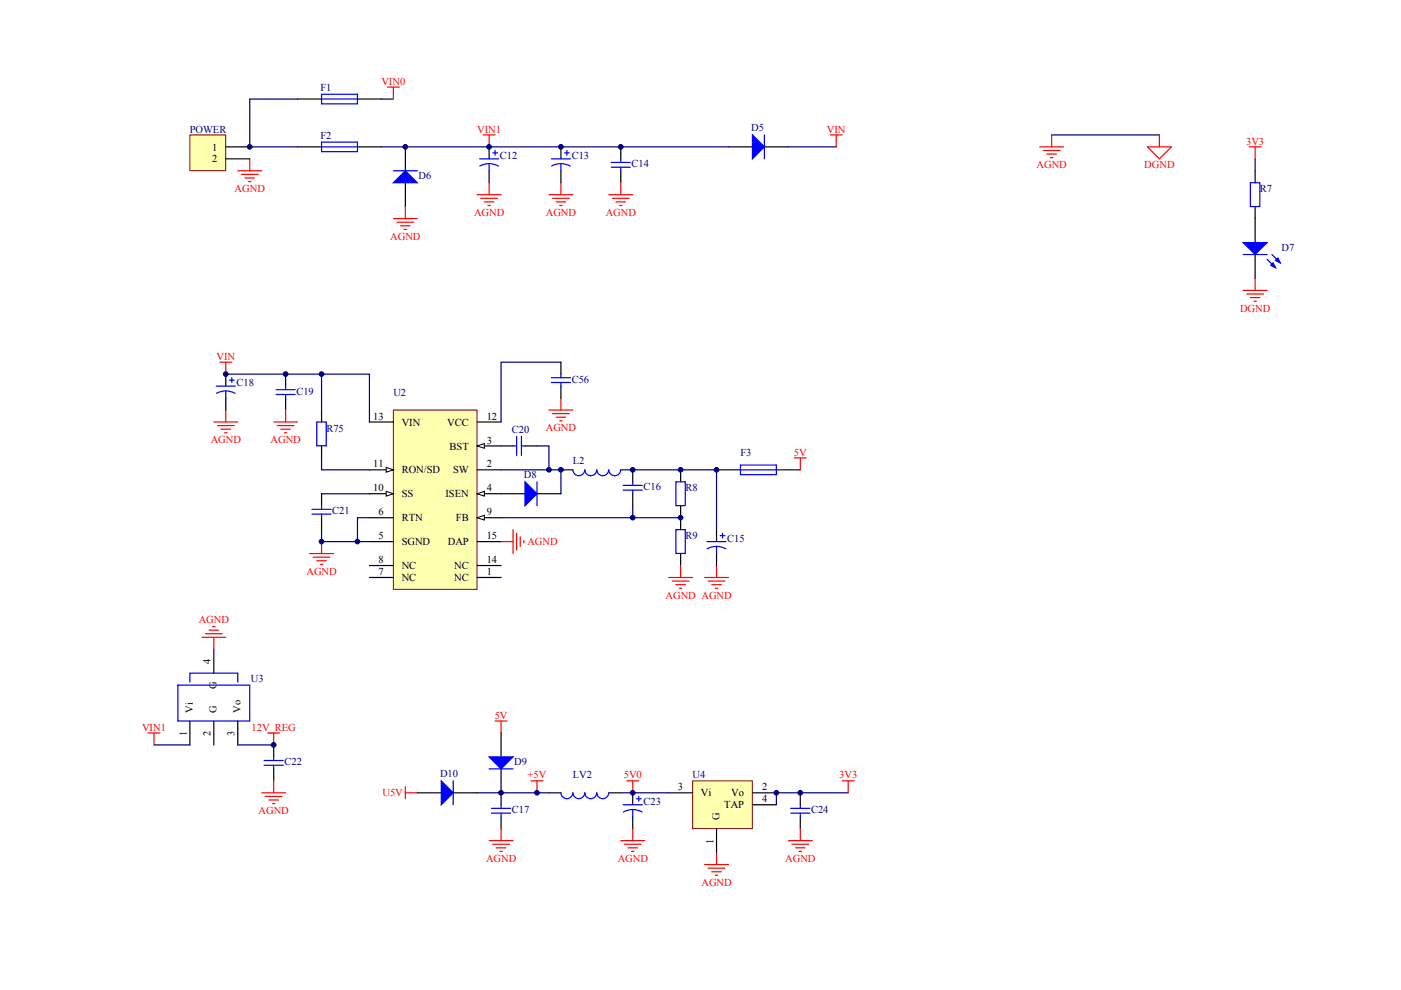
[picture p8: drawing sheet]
<svg xmlns="http://www.w3.org/2000/svg" width="297mm" height="210mm" viewBox="0 0 297 210" stroke-linecap="round" stroke-linejoin="round" font-family="sans-serif">
<path d="M63.1 31.1h5.1M75.8 31.1h5.1M85.9 31.1v5.1M85.9 38.7v5.1M103.7 31.1v2.6M103.7 36.2v2.5M131.6 31.1v2.6M131.6 36.2v2.5M154.5 31.1h5M162.1 31.1h5M266.1 46.4v5M266.1 54v5" fill="none" stroke="#000" stroke-width=".25"/>
<g fill="none" stroke="#00f" stroke-width=".25">
<path d="M68.2 30.1h7.6v2.1h-7.6zM68.2 31.1h7.6M83.4 36.2h5.1M101.7 33.7h4M103.7 34.7l.8 .1 1.2 .4M103.7 34.7l-.8 .1-1.2 .4M103.7 34.7v1.5M104.5 32.4h1M105 31.9v1M129.6 34.4h4M129.6 35.5h4M131.6 33.7v.7"/>
<path d="M131.6 35.5v.7M162.1 28.6v5.1M263.6 54h5.1M268.7 55l1.7 1.8M269.7 54l1.7 1.7"/>
</g>
<g fill="#00f" stroke="#00f" stroke-width=".25">
<path d="M83.4 38.7l2.5-2.5 2.6 2.5z"/>
<path d="M159.5 28.6l2.6 2.5-2.6 2.6z"/>
<path d="M263.6 51.4h5.1l-2.6 2.6z"/>
<path d="M269.4 56.2l.5-.5 .5 1.1z"/>
<path d="M270.4 55.2l.5-.5 .5 1z"/>
</g>
<g fill="none" stroke="#f00" stroke-width=".25">
<path d="M50.4 36.2h5.1M51.2 37h3.5M51.9 37.7h2.1M52.7 38.5h.5M52.9 33.7v2.5M118.9 38.7v2.6M131.6 38.7v2.6M176 28.6h2.6M177.3 28.6v2.5M220.4 31.1h5.1M221.2 31.9h3.5M222 32.7h2"/>
<path d="M222.7 33.4h.5M223 28.6v2.5M243.3 31.1h5.1l-2.6 2.6zM245.8 28.6v2.5M264.8 31.1h2.6M266.1 31.1v2.6M83.4 46.4h5.1M84.2 47.1h3.5M84.9 47.9h2.1M85.7 48.6h.5M85.9 43.8v2.6M116.4 41.3h5.1"/>
<path d="M117.2 42h3.5M117.9 42.8h2M118.7 43.6h.5M129.1 41.3h5.1M129.8 42h3.6M130.6 42.8h2M131.4 43.6h.5M266.1 59v2.6M263.6 61.6h5.1M264.3 62.3h3.6M265.1 63.1h2M265.9 63.9h.5"/>
</g>
<path d="M223 28.6h22.8M266.1 33.7v2.5" fill="none" stroke="#000080" stroke-width=".25"/>
<path d="M40.3 28.6h7.5v7.6h-7.5z" fill="#ffffb0" stroke="#800000" stroke-width=".21"/>
<g fill="none" stroke="#000" stroke-width=".25">
<path d="M47.9 31.1h5M47.9 33.7h5M63.1 21h5.1M75.8 21h5.1M118.9 31.1v2.6M118.9 36.2v2.5M266.1 36.2v2.5M266.1 43.8v2.6M47.9 79.3v2.6M60.6 79.3v2.6M47.9 84.4v2.5M60.6 84.4v2.5"/>
<path d="M106.2 94.5h2.6M111.3 94.5h2.6M118.9 99.6h2.6M131.6 99.6h2.6v2.6M144.3 99.6v2.6M151.9 99.6h5.1M164.6 99.6h5.1M68.2 104.7v2.5M68.2 109.8v2.5M106.2 104.7h5.1M113.9 104.7h5M134.2 104.7v2.5"/>
<path d="M144.3 107.2v5.1M144.3 117.4v2.5M151.9 112.3v2.5M151.9 117.4v2.5M106.2 168.1v2.5M106.2 173.2v2.5M116.4 168.1h2.5M129.1 168.1h2.5M169.7 168.1v2.5M169.7 173.2v2.5"/>
</g>
<g fill="none" stroke="#00f" stroke-width=".25">
<path d="M68.2 20h7.6v2h-7.6zM68.2 21h7.6M116.9 33.7h4.1M118.9 34.7l.8 .1 1.2 .4M118.9 34.7l-.8 .1-1.1 .4M118.9 34.7v1.5M119.7 32.4h1M120.2 31.9v1M265.1 38.7h2v5.1h-2zM45.8 81.9h4.1M47.9 82.9l1.2 .2 .7 .3M47.9 82.9l-1.2 .2-.8 .3"/>
<path d="M47.9 82.9v1.5M48.6 80.6h1.1M49.1 80.1v1M58.5 82.6h4.1M58.5 83.6h4.1M60.6 81.9v.7M60.6 83.6v.8M108.8 94.5h.7M109.5 92.5v4.1M110.6 92.5v4.1M110.6 94.5h.7M131.6 99.6a1.26 1.26 0 0 1-1.3 1.3 1.26 1.26 0 0 1-1.2-1.3 1.27 1.27 0 0 1-1.3 1.3 1.27 1.27 0 0 1-1.3-1.3 1.27 1.27 0 0 1-1.2 1.3 1.27 1.27 0 0 1-1.3-1.3 1.27 1.27 0 0 1-1.3 1.3 1.27 1.27 0 0 1-1.2-1.3"/>
<path d="M157 98.6h7.6v2h-7.6zM157 99.6h7.6M66.1 108h4.1M66.1 109h4.1M68.2 107.2v.8M68.2 109v.8M113.9 102.2v5M132.1 102.9h4.1M132.1 103.9h4.1M134.2 102.2v.7M134.2 103.9v.8M143.3 102.2h2v5h-2z"/>
<path d="M143.3 112.3h2v5h-2zM149.9 114.8h4M151.9 115.8l.8 .1 1.2 .5M151.9 115.8l-.8 .1-1.2 .5M151.9 115.8v1.6M152.7 113.6h1M153.2 113.1v1M104.2 171.4h4.1M104.2 172.4h4.1M106.2 170.6v.8M106.2 172.4v.8M121.4 168.1a1.26 1.26 0 0 1-1.2 1.2 1.26 1.26 0 0 1-1.3-1.2"/>
<path d="M129.1 168.1a1.26 1.26 0 0 1-1.3 1.2 1.26 1.26 0 0 1-1.3-1.2 1.27 1.27 0 0 1-1.2 1.2 1.27 1.27 0 0 1-1.3-1.2 1.27 1.27 0 0 1-1.3 1.2 1.27 1.27 0 0 1-1.2-1.2M167.7 171.4h4M167.7 172.4h4M169.7 170.6v.8M169.7 172.4v.8"/>
</g>
<path d="M63.1 21h-10.2v10.1h10.2M80.9 31.1h73.6M80.9 21h2.5M167.1 31.1h10.2" fill="none" stroke="#000080" stroke-width=".25"/>
<g fill="none" stroke="#f00" stroke-width=".25">
<path d="M82.1 18.5h2.6M83.4 18.5v2.5M102.4 28.6h2.6M103.7 28.6v2.5M103.7 38.7v2.6M101.2 41.3h5M101.9 42h3.6M102.7 42.8h2M103.4 43.6h.6M46.6 76.8h2.5M47.9 76.8v2.5M45.3 89.5h5.1"/>
<path d="M46.1 90.2h3.6M46.9 91h2M47.6 91.8h.5M47.9 86.9v2.6M58 89.5h5.1M58.8 90.2h3.5M59.5 91h2.1M60.3 91.8h.5M60.6 86.9v2.6M116.4 86.9h5.1M117.2 87.7h3.5M117.9 88.5h2"/>
<path d="M118.7 89.2h.5M118.9 84.4v2.5M151.9 119.9v2.5M149.4 122.4h5.1M150.1 123.2h3.6M150.9 124h2M151.7 124.7h.5M105 152.9h2.5M106.2 152.9v2.5M103.7 178.2h5.1M104.5 179h3.5M105.2 179.8h2.1"/>
<path d="M106.2 175.7v2.5M112.6 165.6h2.5M113.9 165.6v2.5M132.9 165.6h2.5M134.2 165.6v2.5M167.1 178.2h5.1M167.9 179h3.6M168.7 179.8h2M169.7 175.7v2.5M178.6 165.6h2.5M179.8 165.6v2.5M106 180.5h.5"/>
<path d="M149.4 183.3h5.1M150.1 184.1h3.6M150.9 184.8h2M151.7 185.6h.5M151.9 180.8v2.5M169.4 180.5h.5"/>
</g>
<path d="M111.3 102.2l2.6 2.5-2.6 2.5z" fill="#00f" stroke="#00f" stroke-width=".25"/>
<path d="M146.8 165.6h12.7v10.1h-12.7z" fill="#ffffb0" stroke="#800000" stroke-width=".21"/>
<g fill="none" stroke="#000" stroke-width=".25">
<path d="M45.3 137.7v5M40.3 152.9v5M45.3 152.9v5M50.4 152.9v5M58 157.9v2.6M106.2 155.4v5.1M58 163v2.6M88.5 168.1h5.1M96.1 168.1h5.1M106.2 163v5.1M134.2 168.1v2.5M134.2 173.2v2.5"/>
<path d="M141.8 168.1h5M151.9 175.7v5.1M159.5 168.1h5.1M159.5 170.6h5.1"/>
</g>
<path d="M32.6 157.9h7.7M50.4 157.9h7.6M101.2 168.1h15.2M131.6 168.1h10.2M179.8 168.1h-15.2v2.5" fill="none" stroke="#000080" stroke-width=".25"/>
<g fill="none" stroke="#00f" stroke-width=".25">
<path d="M37.7 145.3h15.2v7.6h-15.2zM40.3 144.6v-1.9h10.1v1.9M56 161.2h4.1M56 162.3h4.1M58 160.5v.7M58 162.3v.7M96.1 165.6v5M103.7 163h5.1M132.1 170.6h4.1M134.2 171.6l.8 .1 1.1 .5M134.2 171.6l-.9 .1-1.1 .5M134.2 171.6v1.6"/>
<path d="M134.9 169.4h1M135.4 168.9v1"/>
</g>
<g fill="none" stroke="#f00" stroke-width=".25">
<path d="M168.4 97.1h2.6M169.7 97.1v2.5M42.8 135.1h5.1M43.6 134.4h3.5M44.3 133.6h2.1M45.1 132.8h.5M45.3 135.1v2.6M31.4 155.4h2.5M32.6 155.4v2.5M56.8 155.4h2.5M58 155.4v2.5M55.5 168.1h5.1"/>
<path d="M56.2 168.9h3.6M57 169.6h2M57.8 170.4h.5M58 165.6v2.5M85.9 168.1h2.6M85.9 166.8v2.6M131.6 178.2h5.1M132.4 179h3.5M133.1 179.8h2.1M134.2 175.7v2.5M133.9 180.5h.5"/>
</g>
<g fill="#00f" stroke="#00f" stroke-width=".25">
<path d="M103.7 160.5h5.1l-2.6 2.5z"/>
<path d="M93.6 165.6l2.5 2.5-2.5 2.5z"/>
</g>
<path d="M83.4 86.9h17.7v38.1h-17.7z" fill="#ffffb0" stroke="#800000" stroke-width=".21"/>
<path d="M101.2 89.5h5M78.3 104.7h5.1" fill="none" stroke="#000" stroke-width=".25"/>
<path d="M81.9 104.2l1.5 .5-1.5 .5z" fill="#fff" stroke="#000" stroke-width=".21"/>
<path d="M101.2 99.6h5M101.2 109.8h5" fill="none" stroke="#000" stroke-width=".25"/>
<path d="M101.2 109.8l1.5-.5v1z" fill="#fff" stroke="#000" stroke-width=".21"/>
<path d="M78.3 89.5h5.1M101.2 94.5h5M78.3 109.8h5.1" fill="none" stroke="#000" stroke-width=".25"/>
<path d="M101.2 94.5l1.5-.5v1.1z" fill="#fff" stroke="#000" stroke-width=".21"/>
<path d="M78.3 99.6h5.1" fill="none" stroke="#000" stroke-width=".25"/>
<path d="M81.9 99.1l1.5 .5-1.5 .5z" fill="#fff" stroke="#000" stroke-width=".21"/>
<path d="M78.3 119.9h5.1M101.2 114.8h5M101.2 119.9h5M101.2 104.7h5M78.3 122.4h5.1M101.2 122.4h5" fill="none" stroke="#000" stroke-width=".25"/>
<path d="M101.2 104.7l1.5-.5v1z" fill="#fff" stroke="#000" stroke-width=".21"/>
<path d="M118.9 76.8v2.5M68.2 86.9v2.6M68.2 94.5v2.6M118.9 81.9v2.5M78.3 114.8h5.1" fill="none" stroke="#000" stroke-width=".25"/>
<path d="M118.9 79.3v.8M67.2 89.5h2v5h-2zM116.9 80.1h4.1M116.9 81.1h4.1M118.9 81.1v.8" fill="none" stroke="#00f" stroke-width=".25"/>
<path d="M47.9 79.3h30.4v10.2M68.2 79.3v7.6M118.9 76.8h-12.7v12.7M68.2 97.1v2.5h10.1M106.2 99.6h12.7v5.1M113.9 94.5h2.5v5.1M134.2 99.6h17.7v12.7M68.2 112.3v2.5h10.1M68.2 104.7h10.1M78.3 109.8h-2.5v5M106.2 109.8h38.1M134.2 107.2v2.6" fill="none" stroke="#000080" stroke-width=".25"/>
<g fill="none" stroke="#f00" stroke-width=".25">
<path d="M65.6 117.4h5.1M66.4 118.1h3.6M67.2 118.9h2M67.9 119.7h.5M68.2 114.8v2.6M106.2 114.8h2.6M108.8 112.3v5.1M109.5 113.1v3.5M110.3 113.8v2M111.1 114.6v.5M144.3 119.9v2.5M141.8 122.4h5"/>
<path d="M142.5 123.2h3.6M143.3 124h2M144.1 124.7h.5"/>
</g>
<g fill="#000080" stroke="#000080" stroke-width=".21">
<circle cx="47.9" cy="79.3" r=".49"/>
<circle cx="52.9" cy="31.1" r=".49"/>
<circle cx="58" cy="157.9" r=".49"/>
<circle cx="60.5" cy="79.3" r=".49"/>
<circle cx="68.2" cy="114.8" r=".49"/>
<circle cx="68.2" cy="79.3" r=".49"/>
<circle cx="75.8" cy="114.8" r=".49"/>
<circle cx="85.9" cy="31.1" r=".49"/>
<circle cx="103.7" cy="31.1" r=".49"/>
<circle cx="106.2" cy="168.1" r=".49"/>
<circle cx="113.8" cy="168.1" r=".49"/>
<circle cx="116.4" cy="99.6" r=".49"/>
<circle cx="118.9" cy="99.6" r=".49"/>
<circle cx="118.9" cy="31.1" r=".49"/>
<circle cx="131.6" cy="31.1" r=".49"/>
<circle cx="134.1" cy="168.1" r=".49"/>
<circle cx="134.1" cy="109.7" r=".49"/>
<circle cx="134.1" cy="99.6" r=".49"/>
<circle cx="144.3" cy="109.7" r=".49"/>
<circle cx="144.3" cy="99.6" r=".49"/>
<circle cx="151.9" cy="99.6" r=".49"/>
<circle cx="164.6" cy="168.1" r=".49"/>
<circle cx="169.7" cy="168.1" r=".49"/>
</g>
<g font-size="2.2" fill="#f00">
<text x="80.9" y="18">VIN0</text>
<text x="101.2" y="28.1">VIN1</text>
<text x="175.3" y="28.1">VIN</text>
<text x="219.8" y="35.7">AGND</text>
<text x="242.6" y="35.7">DGND</text>
<text x="264.2" y="30.6">3V3</text>
<text x="49.8" y="40.7">AGND</text>
<text x="100.5" y="45.8">AGND</text>
<text x="115.7" y="45.8">AGND</text>
<text x="128.4" y="45.8">AGND</text>
<text x="82.7" y="50.9">AGND</text>
<text x="262.9" y="66.1">DGND</text>
<text x="45.9" y="76.3">VIN</text>
<text x="44.7" y="94">AGND</text>
<text x="57.4" y="94">AGND</text>
<text x="115.7" y="91.5">AGND</text>
<text x="168.3" y="96.6">5V</text>
<text x="111.8" y="115.6">AGND</text>
<text x="65" y="121.9">AGND</text>
<text x="141.1" y="127">AGND AGND</text>
<text x="42.1" y="132.1">AGND</text>
<text x="30.1" y="154.9">VIN1</text>
<text x="53.3" y="154.9">12V_REG</text>
<text x="104.9" y="152.4">5V</text>
<text x="111.9" y="165.1">+5V</text>
<text x="132.3" y="165.1">5V0</text>
<text x="177.9" y="165.1">3V3</text>
<text x="54.8" y="172.6">AGND</text>
<text x="81.1" y="168.9">U5V</text>
<text x="103" y="182.8">AGND</text>
<text x="131" y="182.8">AGND</text>
<text x="166.5" y="182.8">AGND</text>
<text x="148.7" y="187.8">AGND</text>
</g>
<g font-size="2.2" fill="#000080">
<text x="67.9" y="19.2">F1</text>
<text x="40.3" y="28.1">POWER</text>
<text x="67.9" y="29.4">F2</text>
<text x="159.3" y="27.9">D5</text>
<text x="106" y="33.7">C12</text>
<text x="121.2" y="33.7">C13</text>
<text x="133.9" y="35.5">C14</text>
<text x="88.7" y="38">D6</text>
<text x="267.1" y="40.8">R7</text>
<text x="271.7" y="53.2">D7</text>
<text x="50.2" y="81.9">C18</text>
<text x="62.8" y="83.6">C19</text>
<text x="83.4" y="83.9">U2</text>
<text x="121.2" y="81.1">C56</text>
<text x="69.2" y="91.5">R75</text>
<text x="108.5" y="91.8">C20</text>
<text x="111.1" y="101.4">D8</text>
<text x="121.5" y="98.4">L2</text>
<text x="157" y="96.6">F3</text>
<text x="136.4" y="103.9">C16</text>
<text x="145.3" y="104.2">R8</text>
<text x="70.5" y="109">C21</text>
<text x="145.3" y="114.3">R9</text>
<text x="154.2" y="114.8">C15</text>
<text x="53.2" y="144.5">U3</text>
<text x="60.3" y="162.3">C22</text>
<text x="93.3" y="164.8">D10</text>
<text x="109" y="162.3">D9</text>
<text x="121.5" y="165.1">LV2</text>
<text x="146.8" y="165.1">U4</text>
<text x="108.5" y="172.4">C17</text>
<text x="136.4" y="170.6">C23</text>
<text x="172" y="172.4">C24</text>
</g>
<g font-size="2.2">
<text x="45" y="31.9">1</text>
<text x="45" y="34.4">2</text>
<text x="79.1" y="89">13</text>
<text x="103.2" y="89">12</text>
<text x="85.2" y="90.2">VIN</text>
<text x="94.8" y="90.2">VCC</text>
<text x="95.3" y="95.3">BST</text>
<text x="103.2" y="94">3</text>
<text x="79.1" y="99.1">11</text>
<text x="85.2" y="100.4">RON/SD</text>
<text x="96.1" y="100.4">SW</text>
<text x="103.2" y="99.1">2</text>
<text x="79.1" y="104.2">10</text>
<text x="85.2" y="105.5">SS</text>
<text x="94.5" y="105.5">ISEN</text>
<text x="103.2" y="104.2">4</text>
<text x="80.3" y="109.3">6</text>
<text x="85.2" y="110.5">RTN</text>
<text x="96.7" y="110.5">FB</text>
<text x="103.2" y="109.3">9</text>
<text x="80.3" y="119.4">8</text>
<text x="80.3" y="114.3">5</text>
<text x="85.2" y="115.6">SGND</text>
<text x="94.9" y="115.6">DAP</text>
<text x="103.2" y="114.3">15</text>
<text x="103.2" y="119.4">14</text>
<text x="80.3" y="121.9">7</text>
<text x="85.2" y="123.2">NC</text>
<text x="85.2" y="120.7">NC</text>
<text x="96.3" y="123.2">NC</text>
<text x="96.3" y="120.7">NC</text>
<text x="103.2" y="121.9">1</text>
<text x="44.7" y="140.7" transform="rotate(-90 44.7 140.7)">4</text>
<text x="45.9" y="146.2" transform="rotate(-90 45.9 146.2)">G</text>
<text x="40.9" y="151.1" transform="rotate(-90 40.9 151.1)">Vi</text>
<text x="45.9" y="151.1" transform="rotate(-90 45.9 151.1)">G</text>
<text x="51" y="151.1" transform="rotate(-90 51 151.1)">Vo</text>
<text x="39.6" y="156" transform="rotate(-90 39.6 156)">1</text>
<text x="44.7" y="156" transform="rotate(-90 44.7 156)">2</text>
<text x="49.7" y="156" transform="rotate(-90 49.7 156)">3</text>
<text x="143.7" y="167.6">3</text>
<text x="161.6" y="167.6">2</text>
<text x="148.6" y="168.9">Vi</text>
<text x="152.5" y="173.9" transform="rotate(-90 152.5 173.9)">G</text>
<text x="153.6" y="171.4">TAP</text>
<text x="155" y="168.9">Vo</text>
<text x="161.6" y="170.1">4</text>
<text x="151.2" y="178.9" transform="rotate(-90 151.2 178.9)">1</text>
</g>
</svg>
